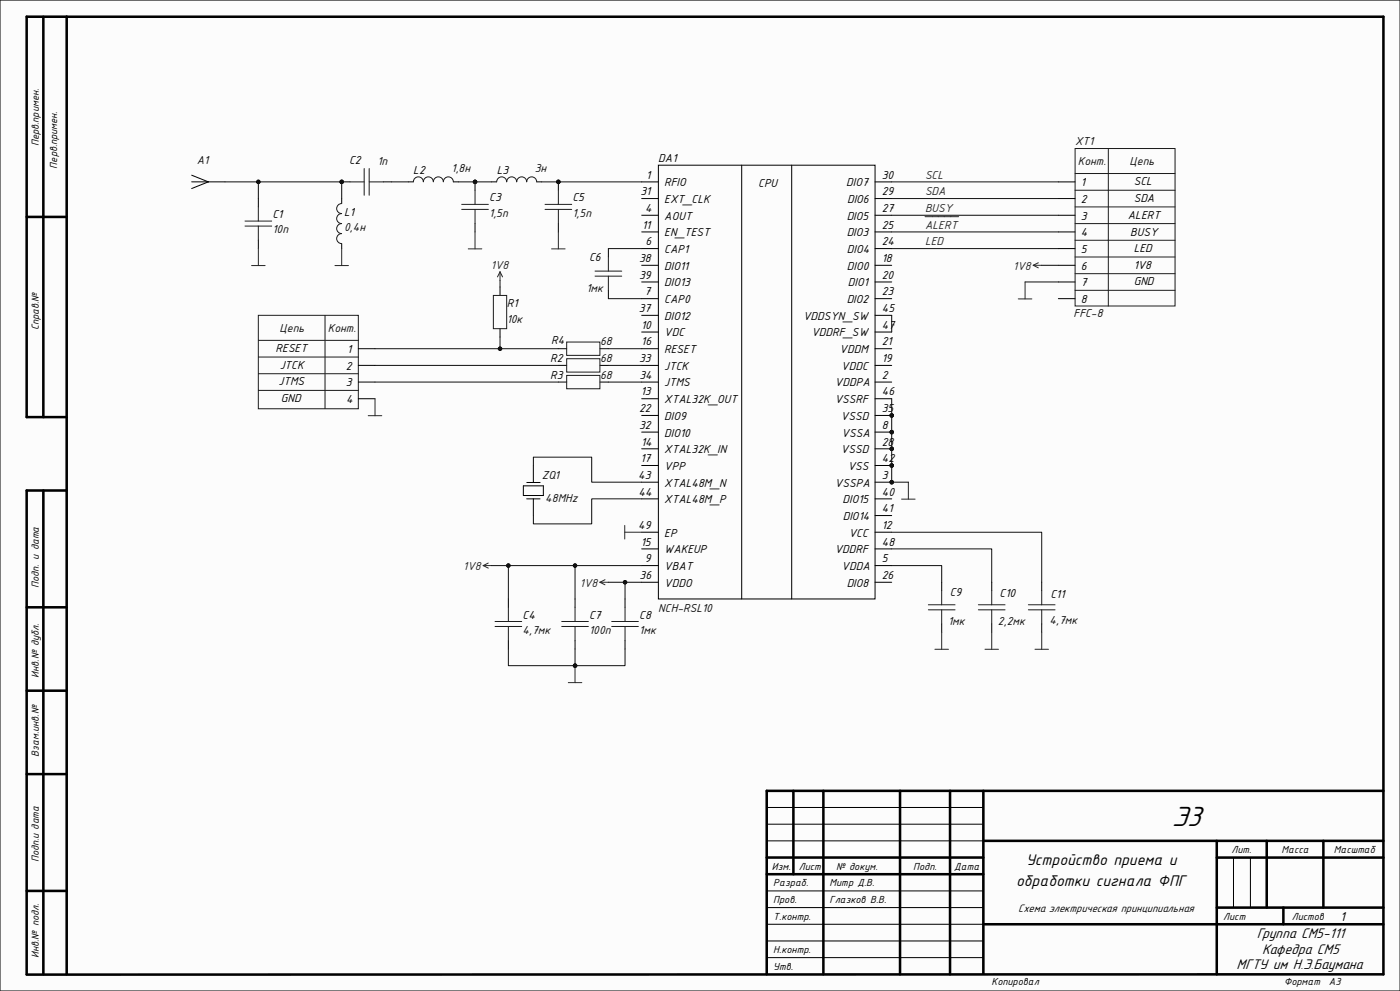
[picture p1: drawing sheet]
<svg xmlns="http://www.w3.org/2000/svg" width="420mm" height="297mm" viewBox="0 0 420 297" stroke-linecap="round" stroke-linejoin="round" font-family="sans-serif">
<path d="M0 0h420v297h-420z" fill-rule="evenodd" fill="#fcfcfc"/>
<g fill="none" stroke="#000" stroke-width=".76">
<path d="M13 5v120M20 5v287M8 65h12M20 125h-12v-120h407v287l-407 .1M13 147v145M20 147h-12v145M8 182h12M8 207h12M8 232h12M238 237v25M247 237v55M270 237v55"/>
<path d="M285 237v55M295 237v54.9M415 237h-185v55M230 257h65M295 252h120M365 252v40M365 257h50M380 252v20M397 252v20M8 267h12M230 262h65M295 277h120"/>
<path d="M365 272h50M385 272v5"/>
</g>
<path d="M0 0h420v297h-420zM230 252h65M230 242h65M230 247h65M370 257v15M375.1 257v15M230 272h65M230 277h65M230 267h65M230 287h65M230 282h65" fill="none" stroke="#000" stroke-width=".3"/>
<circle cx="267.5" cy="144.5" r=".51" fill="#0e0e0e"/>
<circle cx="267.5" cy="144.5" r=".51" fill="none" stroke="#0e0e0e" stroke-width=".3"/>
<circle cx="267.5" cy="129.5" r=".51" fill="#0e0e0e"/>
<circle cx="267.5" cy="129.5" r=".51" fill="none" stroke="#0e0e0e" stroke-width=".3"/>
<circle cx="267.5" cy="134.5" r=".51" fill="#0e0e0e"/>
<circle cx="267.5" cy="134.5" r=".51" fill="none" stroke="#0e0e0e" stroke-width=".3"/>
<circle cx="267.5" cy="124.5" r=".51" fill="#0e0e0e"/>
<circle cx="267.5" cy="124.5" r=".51" fill="none" stroke="#0e0e0e" stroke-width=".3"/>
<circle cx="267.5" cy="139.5" r=".51" fill="#0e0e0e"/>
<circle cx="267.5" cy="139.5" r=".51" fill="none" stroke="#0e0e0e" stroke-width=".3"/>
<path d="M192.5 54.5h5M197.5 49.5h65v130h-65zM262.5 114.5h5M262.5 144.5h5" fill="none" stroke="#000" stroke-width=".3"/>
<circle cx="267.5" cy="144.5" r=".51" fill="#0e0e0e"/>
<circle cx="267.5" cy="144.5" r=".51" fill="none" stroke="#0e0e0e" stroke-width=".3"/>
<path d="M192.5 64.5h5M192.5 74.5h5M192.5 89.5h5M262.5 129.5h5M262.5 169.5h5" fill="none" stroke="#000" stroke-width=".3"/>
<circle cx="267.5" cy="129.5" r=".51" fill="#0e0e0e"/>
<circle cx="267.5" cy="129.5" r=".51" fill="none" stroke="#0e0e0e" stroke-width=".3"/>
<g fill="none" stroke="#000" stroke-width=".3">
<path d="M192.5 69.5h5M262.5 69.5h5M262.5 79.5h5M262.5 74.5h5M262.5 64.5h5M192.5 99.5h5M262.5 84.5h5M262.5 89.5h5M192.5 119.5h5M192.5 104.5h5M262.5 104.5h5M262.5 109.5h5"/>
<path d="M192.5 134.5h5M192.5 139.5h5M192.5 124.5h5M262.5 134.5h5M262.5 159.5h5M192.5 169.5h5M192.5 164.5h5M262.5 174.5h5"/>
</g>
<circle cx="267.5" cy="134.5" r=".51" fill="#0e0e0e"/>
<circle cx="267.5" cy="134.5" r=".51" fill="none" stroke="#0e0e0e" stroke-width=".3"/>
<path d="M192.5 59.5h5M262.5 59.5h5M262.5 54.5h5M192.5 109.5h5M192.5 114.5h5M192.5 129.5h5M262.5 124.5h5" fill="none" stroke="#000" stroke-width=".3"/>
<circle cx="267.5" cy="124.5" r=".51" fill="#0e0e0e"/>
<circle cx="267.5" cy="124.5" r=".51" fill="none" stroke="#0e0e0e" stroke-width=".3"/>
<path d="M192.5 79.5h5M192.5 94.5h5M192.5 84.5h5M262.5 139.5h5M262.5 149.5h5M262.5 154.5h5M192.5 174.5h5" fill="none" stroke="#000" stroke-width=".3"/>
<circle cx="267.5" cy="139.5" r=".51" fill="#0e0e0e"/>
<circle cx="267.5" cy="139.5" r=".51" fill="none" stroke="#0e0e0e" stroke-width=".3"/>
<g fill="none" stroke="#000" stroke-width=".3">
<path d="M222.5 49.5v130M237.5 49.5v130M262.5 94.5h5M262.5 99.5h5M262.5 119.5h5M192.5 144.5h5M192.5 149.5h5M192.5 159.5h5M172.5 179.5v2.5M187.5 179.5v2.5M262.5 164.5h5M172.5 192v2.5"/>
<path d="M187.5 192v2.5"/>
</g>
<path d="M270.5 149.6h4M272.5 144.5v5.1M172.5 199.5v5.1M170.5 204.6h4" fill="none" stroke="#262626" stroke-width=".3"/>
<path d="M168.5 187.8h8M168.5 186.3h8M172.5 182v4.3M172.5 187.8v4.2M183.5 187.8h8M183.5 186.3h8M187.5 182v4.3M187.5 187.8v4.2" fill="none" stroke="#1c1c1c" stroke-width=".3"/>
<circle cx="172.5" cy="199.5" r=".51" fill="#0e0e0e"/>
<circle cx="172.5" cy="199.5" r=".51" fill="none" stroke="#0e0e0e" stroke-width=".3"/>
<path d="M152.5 179.5v2.5M152.5 192v2.5" fill="none" stroke="#000" stroke-width=".3"/>
<path d="M148.5 187.8h8M148.5 186.3h8M152.5 182v4.3M152.5 187.8v4.2" fill="none" stroke="#1c1c1c" stroke-width=".3"/>
<circle cx="167.5" cy="54.5" r=".51" fill="#0e0e0e"/>
<circle cx="167.5" cy="54.5" r=".51" fill="none" stroke="#0e0e0e" stroke-width=".3"/>
<path d="M167.5 54.5v2.5M167.5 67v2.5" fill="none" stroke="#000" stroke-width=".3"/>
<circle cx="167.5" cy="54.5" r=".51" fill="#0e0e0e"/>
<circle cx="167.5" cy="54.5" r=".51" fill="none" stroke="#0e0e0e" stroke-width=".3"/>
<path d="M149 54.5a1.5 1.5 0 0 1 1.5-1.5 1.5 1.5 0 0 1 1.5 1.5 1.5 1.5 0 0 1 1.5-1.5 1.5 1.5 0 0 1 1.5 1.5 1.5 1.5 0 0 1 1.5-1.5 1.5 1.5 0 0 1 1.5 1.5 1.5 1.5 0 0 1 1.5-1.5 1.5 1.5 0 0 1 1.5 1.5M167.5 57v4.3M163.5 62.8h8M163.5 61.3h8M167.5 62.8v4.2M182.5 77v4.3M178.5 82.8h8M178.5 81.3h8M182.5 82.8v4.2" fill="none" stroke="#1c1c1c" stroke-width=".3"/>
<path d="M147.5 54.5h1.5M161 54.5h1.5M182.5 74.5v2.5M182.5 87v2.5" fill="none" stroke="#000" stroke-width=".3"/>
<circle cx="142.5" cy="54.5" r=".51" fill="#0e0e0e"/>
<circle cx="142.5" cy="54.5" r=".51" fill="none" stroke="#0e0e0e" stroke-width=".3"/>
<path d="M142.5 54.5v2.5M142.5 67v2.5" fill="none" stroke="#000" stroke-width=".3"/>
<circle cx="142.5" cy="54.5" r=".51" fill="#0e0e0e"/>
<circle cx="142.5" cy="54.5" r=".51" fill="none" stroke="#0e0e0e" stroke-width=".3"/>
<g fill="none" stroke="#1c1c1c" stroke-width=".3">
<path d="M124 54.5a1.5 1.5 0 0 1 1.5-1.5 1.5 1.5 0 0 1 1.5 1.5 1.5 1.5 0 0 1 1.5-1.5 1.5 1.5 0 0 1 1.5 1.5 1.5 1.5 0 0 1 1.5-1.5 1.5 1.5 0 0 1 1.5 1.5 1.5 1.5 0 0 1 1.5-1.5 1.5 1.5 0 0 1 1.5 1.5M142.5 57v4.3M73.5 67.8h8M73.5 66.3h8M77.5 62v4.3M77.5 67.8v4.2M138.5 62.8h8M138.5 61.3h8M142.5 62.8v4.2M77.5 94.5h30v28h-30zM97.5 94.5v28M148 88.6h4v9.9h-4z"/>
<path d="M77.5 107h30M77.5 102h30M77.5 112h30M77.5 117h30M170 107.5h10v4h-10zM170 112.5h10v4h-10zM170 102.5h10v4h-10zM282.5 177v4.3M297.5 177v4.3M312.5 177v4.3M278.5 182.8h8M278.5 181.3h8"/>
<path d="M282.5 182.8v4.2M293.5 182.8h8M293.5 181.3h8M297.5 182.8v4.2M308.5 182.8h8M308.5 181.3h8M312.5 182.8v4.2"/>
</g>
<g fill="none" stroke="#000" stroke-width=".3">
<path d="M77.5 59.5v2.5M122.5 54.5h1.5M136 54.5h1.5M77.5 72v2.5M150 86v2.5M150 98.5v2.5M107.5 109.5h5M107.5 114.5h5M107.5 104.5h5M107.5 119.5h5M167.5 109.5h2.5M167.5 114.5h2.5"/>
<path d="M167.5 104.5h2.5M180 109.5h2.5M180 114.5h2.5M180 104.5h2.5M282.5 174.5v2.5M297.5 174.5v2.5M312.5 174.5v2.5M282.5 187v2.5M297.5 187v2.5M312.5 187v2.5"/>
</g>
<g fill="none" stroke="#262626" stroke-width=".3">
<path d="M140.5 74.6h4M142.5 69.5v5.1M165.5 74.6h4M167.5 69.5v5.1M277.5 64.9h10.1M150 81.5l-.8 1.5M150 81.5l.8 1.5M150 81.5v2.5M112.5 119.5v5.1M110.5 124.6h4M145 169.5l1.5 .8M145 169.5h2.5"/>
<path d="M146.5 168.7l-1.5 .8M180 174.5l1.5 .8M180 174.5h2.5M181.5 173.7l-1.5 .8M280.5 194.6h4M282.5 189.5v5.1M295.5 194.6h4M297.5 189.5v5.1M310.5 194.6h4M312.5 189.5v5.1"/>
</g>
<circle cx="102.5" cy="54.5" r=".51" fill="#0e0e0e"/>
<circle cx="102.5" cy="54.5" r=".51" fill="none" stroke="#0e0e0e" stroke-width=".3"/>
<path d="M102.5 54.5h2.5M115 54.5h2.5" fill="none" stroke="#000" stroke-width=".3"/>
<circle cx="102.5" cy="54.5" r=".51" fill="#0e0e0e"/>
<g fill="none" stroke="#0e0e0e" stroke-width=".3">
<path d="M267.5 119.5v25h5"/>
<circle cx="102.5" cy="54.5" r=".51"/>
</g>
<g fill="none" stroke="#1c1c1c" stroke-width=".3">
<path d="M105 54.5h4.3M109.3 50.5v8M110.8 50.5v8M110.8 54.5h4.2M322.5 44.5h30v47.2h-30zM322.5 57h30M322.5 52h30M332.5 44.7v47M102.5 61a1.5 1.5 0 0 0-1.5 1.5 1.5 1.5 0 0 0 1.5 1.5 1.5 1.5 0 0 0-1.5 1.5 1.5 1.5 0 0 0 1.5 1.5 1.5 1.5 0 0 0-1.5 1.5 1.5 1.5 0 0 0 1.5 1.5 1.5 1.5 0 0 0-1.5 1.5 1.5 1.5 0 0 0 1.5 1.5M322.5 62h30M322.5 67h30M322.5 72h30"/>
<path d="M322.5 77h30M322.5 82h30M322.5 87h30"/>
</g>
<g fill="none" stroke="#000" stroke-width=".3">
<path d="M57.5 54.5h10M57.5 52.5l5 2-5 2M102.5 59.5v1.5M317.5 54.5h5M317.5 59.5h5M102.5 73v1.5M317.5 64.5h5M317.5 69.5h5M317.5 74.5h5M317.5 79.5h5M317.5 84.5h5M317.5 89.5h5"/>
<path d="M160 139.5v5M157 145.6h6v2.9h-6zM158 149.5h4M158 144.6h4M160 149.5v5"/>
</g>
<path d="M75.5 79.6h4M77.5 74.5v5.1M100.5 79.6h4M102.5 74.5v5.1M310 79.5l1.5 .8M310 79.5h2.5M311.5 78.8l-1.5 .7M305.5 89.6h4M307.5 84.5v5.1M187.4 157.5v4M187.4 159.5h5.1" fill="none" stroke="#262626" stroke-width=".3"/>
<circle cx="267.5" cy="124.5" r=".51" fill="#0e0e0e"/>
<circle cx="267.5" cy="124.5" r=".51" fill="none" stroke="#0e0e0e" stroke-width=".3"/>
<circle cx="267.5" cy="129.5" r=".51" fill="#0e0e0e"/>
<circle cx="267.5" cy="129.5" r=".51" fill="none" stroke="#0e0e0e" stroke-width=".3"/>
<circle cx="267.5" cy="134.5" r=".51" fill="#0e0e0e"/>
<circle cx="267.5" cy="134.5" r=".51" fill="none" stroke="#0e0e0e" stroke-width=".3"/>
<circle cx="267.5" cy="139.5" r=".51" fill="#0e0e0e"/>
<circle cx="267.5" cy="139.5" r=".51" fill="none" stroke="#0e0e0e" stroke-width=".3"/>
<circle cx="267.5" cy="144.5" r=".51" fill="#0e0e0e"/>
<g fill="none" stroke="#0e0e0e" stroke-width=".3">
<path d="M192.5 174.5h-5v5"/>
<circle cx="267.5" cy="144.5" r=".51"/>
</g>
<circle cx="187.5" cy="174.5" r=".51" fill="#0e0e0e"/>
<g fill="none" stroke="#0e0e0e" stroke-width=".3">
<path d="M172.5 169.5v10"/>
<circle cx="187.5" cy="174.5" r=".51"/>
</g>
<circle cx="172.5" cy="169.5" r=".51" fill="#0e0e0e"/>
<g fill="none" stroke="#0e0e0e" stroke-width=".3">
<path d="M152.5 194.5v5h20v-5"/>
<circle cx="172.5" cy="169.5" r=".51"/>
</g>
<circle cx="172.5" cy="199.5" r=".51" fill="#0e0e0e"/>
<g fill="none" stroke="#0e0e0e" stroke-width=".3">
<path d="M187.5 194.5v5h-15"/>
<circle cx="172.5" cy="199.5" r=".51"/>
</g>
<circle cx="172.5" cy="199.5" r=".51" fill="#0e0e0e"/>
<g fill="none" stroke="#0e0e0e" stroke-width=".3">
<path d="M162.5 54.5h30M182.5 74.5h10M182.5 89.5h10M267.5 94.5v5"/>
<circle cx="172.5" cy="199.5" r=".51"/>
</g>
<circle cx="167.5" cy="54.5" r=".51" fill="#0e0e0e"/>
<g fill="none" stroke="#0e0e0e" stroke-width=".3">
<path d="M137.5 54.5h10"/>
<circle cx="167.5" cy="54.5" r=".51"/>
</g>
<circle cx="142.5" cy="54.5" r=".51" fill="#0e0e0e"/>
<g fill="none" stroke="#0e0e0e" stroke-width=".3">
<path d="M147.5 169.5h45M267.5 169.5h15v5M267.5 164.5h30v10"/>
<circle cx="142.5" cy="54.5" r=".51"/>
</g>
<circle cx="152.5" cy="169.5" r=".51" fill="#0e0e0e"/>
<circle cx="152.5" cy="169.5" r=".51" fill="none" stroke="#0e0e0e" stroke-width=".3"/>
<circle cx="172.5" cy="169.5" r=".51" fill="#0e0e0e"/>
<g fill="none" stroke="#0e0e0e" stroke-width=".3">
<path d="M152.5 169.5v10"/>
<circle cx="172.5" cy="169.5" r=".51"/>
</g>
<circle cx="152.5" cy="169.5" r=".51" fill="#0e0e0e"/>
<g fill="none" stroke="#0e0e0e" stroke-width=".3">
<path d="M182.5 174.5h5"/>
<circle cx="152.5" cy="169.5" r=".51"/>
</g>
<circle cx="187.5" cy="174.5" r=".51" fill="#0e0e0e"/>
<g fill="none" stroke="#0e0e0e" stroke-width=".3">
<path d="M77.5 54.5v5M117.5 54.5h5M150 84v2M182.5 109.5h10M182.5 114.5h10M182.5 104.5h10"/>
<circle cx="187.5" cy="174.5" r=".51"/>
</g>
<circle cx="77.5" cy="54.5" r=".51" fill="#0e0e0e"/>
<g fill="none" stroke="#0e0e0e" stroke-width=".3">
<path d="M67.5 54.5h35v5"/>
<circle cx="77.5" cy="54.5" r=".51"/>
</g>
<circle cx="102.5" cy="54.5" r=".51" fill="#0e0e0e"/>
<circle cx="102.5" cy="54.5" r=".51" fill="none" stroke="#0e0e0e" stroke-width=".3"/>
<circle cx="77.5" cy="54.5" r=".51" fill="#0e0e0e"/>
<g fill="none" stroke="#0e0e0e" stroke-width=".3">
<path d="M267.5 54.5h50M267.5 59.5h50M267.5 64.5h50M267.5 69.5h50M267.5 74.5h50M312.5 79.5h5M307.5 84.5h10M112.5 104.5h55M112.5 114.5h55M112.5 109.5h55M267.5 159.5h45v15"/>
<circle cx="77.5" cy="54.5" r=".51"/>
</g>
<circle cx="150" cy="104.5" r=".51" fill="#0e0e0e"/>
<g fill="none" stroke="#0e0e0e" stroke-width=".3">
<path d="M150 101v3.5"/>
<circle cx="150" cy="104.5" r=".51"/>
</g>
<circle cx="150" cy="104.5" r=".51" fill="#0e0e0e"/>
<g fill="none" stroke="#0e0e0e" stroke-width=".3">
<path d="M160 139.5v-2.5h17.5v7.5h15M192.5 149.5h-15v7.5h-17.5v-2.5"/>
<circle cx="150" cy="104.5" r=".51"/>
</g>
<text font-size="8.8" x="351.5" y="247.4">Э3</text>
<g font-size="5">
<text x="307.8" y="259.3">Устройство приема и</text>
<text x="304.8" y="265.4">обработки сигнала ФПГ</text>
</g>
<g font-size="4.4">
<text x="377.1" y="281.3">Группа СМ5-111</text>
<text x="378.6" y="285.8">Кафедра СМ5</text>
<text x="370.9" y="290.4">МГТУ им Н.Э.Баумана</text>
</g>
<text font-size="4.1" x="402.1" y="275.9">1</text>
<g font-size="3.7" fill="#0e0e0e">
<text x="322.5" y="43.6">XT1</text>
<text x="59" y="49.1">A1</text>
<text x="113.2" y="49.4">1п</text>
<text x="135.5" y="51.7">1,8н</text>
<text x="160.4" y="51.7">3н</text>
<text x="323.3" y="49.6">Конт.</text>
<text x="338.8" y="49.6">Цепь</text>
<text x="146.8" y="64.9">1,5п</text>
<text x="171.7" y="64.9">1,5п</text>
<text x="81.7" y="69.9">10п</text>
<text x="103.3" y="69.2">0,4н</text>
<text x="175.9" y="87.5">1мк</text>
<text x="322.1" y="95.1">FFC-8</text>
<text x="83.8" y="99.6">Цепь</text>
<text x="98.3" y="99.6">Конт.</text>
<text x="152" y="96.7">10к</text>
<text x="180" y="103.5">68</text>
<text x="180" y="108.5">68</text>
<text x="180" y="113.5">68</text>
<text x="162.5" y="143.6">ZQ1</text>
<text x="163.6" y="150.5">48MHz</text>
<text x="197.5" y="183.6">NCH-RSL10</text>
<text x="156.8" y="189.9">4,7мк</text>
<text x="176.7" y="189.9">100п</text>
<text x="191.8" y="189.9">1мк</text>
<text x="284.4" y="187.3">1мк</text>
<text x="299.4" y="187.3">2,2мк</text>
<text x="314.9" y="187.1">4,7мк</text>
</g>
<g font-size="3.7">
<text x="104.7" y="49.3">C2</text>
<text x="124" y="52">L2</text>
<text x="149" y="52">L3</text>
<text x="193.8" y="53.6">1</text>
<text x="197.5" y="48.6">DA1</text>
<text x="264.5" y="53.6">30</text>
<text x="192.1" y="58.5">31</text>
<text x="199.3" y="55.8">RFIO</text>
<text x="227.5" y="55.9">CPU</text>
<text x="253.9" y="55.8">DIO7</text>
<text x="264.5" y="58.5">29</text>
<text x="324.3" y="55.8">1</text>
<text x="340.1" y="55.5">SCL</text>
<text x="81.7" y="65.4">C1</text>
<text x="103.3" y="64.6">L1</text>
<text x="146.8" y="60.4">C3</text>
<text x="171.7" y="60.4">C5</text>
<text x="193.5" y="63.5">4</text>
<text x="199.3" y="65.8">AOUT</text>
<text x="199.3" y="60.8">EXT_CLK</text>
<text x="254" y="65.8">DIO5</text>
<text x="254.1" y="60.8">DIO6</text>
<text x="264.5" y="63.5">27</text>
<text x="324.3" y="60.8">2</text>
<text x="324.3" y="65.8">3</text>
<text x="338.3" y="65.7">ALERT</text>
<text x="340.1" y="60.5">SDA</text>
<text x="192.6" y="68.5">11</text>
<text x="199.3" y="70.8">EN_TEST</text>
<text x="254" y="70.8">DIO3</text>
<text x="264.5" y="68.5">25</text>
<text x="324.3" y="70.8">4</text>
<text x="339.1" y="70.7">BUSY</text>
<text x="193.6" y="73.5">6</text>
<text x="199.3" y="75.8">CAP1</text>
<text x="254.1" y="75.8">DIO4</text>
<text x="264.5" y="73.5">24</text>
<text x="324.3" y="75.8">5</text>
<text x="340.1" y="75.5">LED</text>
<text x="176.7" y="78.1">C6</text>
<text x="191.7" y="78.5">38</text>
<text x="191.7" y="83.6">39</text>
<text x="199.3" y="80.8">DIO11</text>
<text x="254.1" y="80.8">DIO0</text>
<text x="264.5" y="78.5">18</text>
<text x="264.5" y="83.6">20</text>
<text x="324.3" y="80.8">6</text>
<text x="340.1" y="80.5">1V8</text>
<text x="193.4" y="88.6">7</text>
<text x="199.3" y="85.9">DIO13</text>
<text x="254.4" y="85.9">DIO1</text>
<text x="264.5" y="88.6">23</text>
<text x="324.3" y="85.9">7</text>
<text x="340.1" y="85.5">GND</text>
<text x="152" y="92.2">R1</text>
<text x="191.6" y="93.6">37</text>
<text x="199.3" y="90.8">CAP0</text>
<text x="199.3" y="95.8">DIO12</text>
<text x="240.9" y="95.8">VDDSYN_SW</text>
<text x="254" y="90.8">DIO2</text>
<text x="264.5" y="93.6">45</text>
<text x="324.3" y="90.8">8</text>
<text x="192.3" y="98.6">10</text>
<text x="199.3" y="100.8">VDC</text>
<text x="243.4" y="100.8">VDDRF_SW</text>
<text x="264.5" y="98.6">47</text>
<text x="82.7" y="105.5">RESET</text>
<text x="104.1" y="105.8">1</text>
<text x="165.4" y="103">R4</text>
<text x="192.4" y="103.5">16</text>
<text x="199.3" y="105.8">RESET</text>
<text x="251.9" y="105.8">VDDM</text>
<text x="264.5" y="103.5">21</text>
<text x="83.9" y="110.5">JTCK</text>
<text x="103.7" y="110.8">2</text>
<text x="165" y="108.5">R2</text>
<text x="165" y="113.5">R3</text>
<text x="191.7" y="108.5">33</text>
<text x="191.8" y="113.5">34</text>
<text x="199.3" y="110.8">JTCK</text>
<text x="252.4" y="110.8">VDDC</text>
<text x="264.5" y="113.5">2</text>
<text x="264.5" y="108.5">19</text>
<text x="83.6" y="115.5">JTMS</text>
<text x="103.7" y="115.8">3</text>
<text x="192.2" y="118.5">13</text>
<text x="199.3" y="115.8">JTMS</text>
<text x="250.5" y="115.8">VDDPA</text>
<text x="264.5" y="118.5">46</text>
<text x="84.3" y="120.6">GND</text>
<text x="103.8" y="120.8">4</text>
<text x="191.7" y="123.5">22</text>
<text x="199.3" y="120.8">XTAL32K_OUT</text>
<text x="199.3" y="125.8">DIO9</text>
<text x="250.4" y="120.8">VSSRF</text>
<text x="252.3" y="125.8">VSSD</text>
<text x="264.5" y="123.5">35</text>
<text x="191.7" y="128.6">32</text>
<text x="199.3" y="130.9">DIO10</text>
<text x="252.5" y="130.9">VSSA</text>
<text x="264.5" y="128.6">8</text>
<text x="192.3" y="133.6">14</text>
<text x="199.3" y="135.8">XTAL32K_IN</text>
<text x="252.3" y="135.8">VSSD</text>
<text x="264.5" y="133.6">28</text>
<text x="191.5" y="143.6">43</text>
<text x="192.1" y="138.6">17</text>
<text x="199.3" y="140.8">VPP</text>
<text x="254.3" y="140.8">VSS</text>
<text x="264.5" y="143.6">3</text>
<text x="264.5" y="138.6">42</text>
<text x="191.6" y="148.5">44</text>
<text x="199.3" y="145.8">XTAL48M_N</text>
<text x="250.5" y="145.8">VSSPA</text>
<text x="264.5" y="148.5">40</text>
<text x="199.3" y="150.8">XTAL48M_P</text>
<text x="252.8" y="150.8">DIO15</text>
<text x="252.9" y="155.8">DIO14</text>
<text x="264.5" y="153.5">41</text>
<text x="191.5" y="158.5">49</text>
<text x="199.3" y="160.8">EP</text>
<text x="254.6" y="160.8">VCC</text>
<text x="264.5" y="158.5">12</text>
<text x="192.2" y="163.5">15</text>
<text x="199.3" y="165.8">WAKEUP</text>
<text x="250.4" y="165.8">VDDRF</text>
<text x="264.5" y="163.5">48</text>
<text x="191.9" y="173.6">36</text>
<text x="193.5" y="168.5">9</text>
<text x="199.3" y="170.8">VBAT</text>
<text x="252.5" y="170.8">VDDA</text>
<text x="264.5" y="168.5">5</text>
<text x="264.5" y="173.6">26</text>
<text x="199.3" y="175.9">VDDO</text>
<text x="254" y="175.9">DIO8</text>
<text x="284.9" y="178.7">C9</text>
<text x="299.9" y="178.9">C10</text>
<text x="315.1" y="179.2">C11</text>
<text x="156.8" y="185.4">C4</text>
<text x="176.7" y="185.4">C7</text>
<text x="191.8" y="185.4">C8</text>
</g>
<g font-size="3.7" fill="#262626">
<text x="277.5" y="53.6">SCL</text>
<text x="277.5" y="58.5">SDA</text>
<text x="277.5" y="63.5">BUSY</text>
<text x="277.5" y="68.5">ALERT</text>
<text x="277.5" y="73.5">LED</text>
<text x="147.3" y="80.5">1V8</text>
<text x="304" y="80.8">1V8</text>
<text x="139" y="170.8">1V8</text>
<text x="174" y="175.9">1V8</text>
</g>
<text font-size="3.4" x="305.4" y="273.4">Схема электрическая принципиальная</text>
<g font-size="3.3">
<text x="11.7" y="43.8" transform="rotate(-90 11.7 43.8)">Перв.примен.</text>
<text x="17.1" y="50.5" transform="rotate(-90 17.1 50.5)">Перв.примен.</text>
<text x="11.7" y="99" transform="rotate(-90 11.7 99)">Справ.№</text>
<text x="11.7" y="176.2" transform="rotate(-90 11.7 176.2)">Подп. и дата</text>
<text x="11.7" y="203.1" transform="rotate(-90 11.7 203.1)">Инв.№ дубл.</text>
<text x="11.7" y="226.8" transform="rotate(-90 11.7 226.8)">Взам.инв.№</text>
<text x="369.5" y="255.7">Лит.</text>
<text x="384.4" y="255.7">Масса</text>
<text x="400.1" y="255.7">Масштаб</text>
<text x="11.7" y="258.5" transform="rotate(-90 11.7 258.5)">Подп.и дата</text>
<text x="231.5" y="260.7">Изм.</text>
<text x="239.6" y="260.7">Лист</text>
<text x="250.8" y="260.7">№ докум.</text>
<text x="274" y="260.7">Подп.</text>
<text x="286.2" y="260.7">Дата</text>
<text x="232" y="265.7">Разраб.</text>
<text x="248.9" y="265.7">Митр Д.В.</text>
<text x="232" y="275.7">Т.контр.</text>
<text x="232" y="270.7">Пров.</text>
<text x="248.9" y="270.7">Глазков В.В.</text>
<text x="367" y="275.7">Лист</text>
<text x="387.5" y="275.7">Листов</text>
<text x="11.7" y="287.1" transform="rotate(-90 11.7 287.1)">Инв.№ подл.</text>
<text x="232" y="285.7">Н.контр.</text>
<text x="232" y="290.7">Утв.</text>
<text x="297.4" y="295.1">Копировал</text>
<text x="385.2" y="295.1">Формат</text>
<text x="398.7" y="295.1">A3</text>
</g>
</svg>
